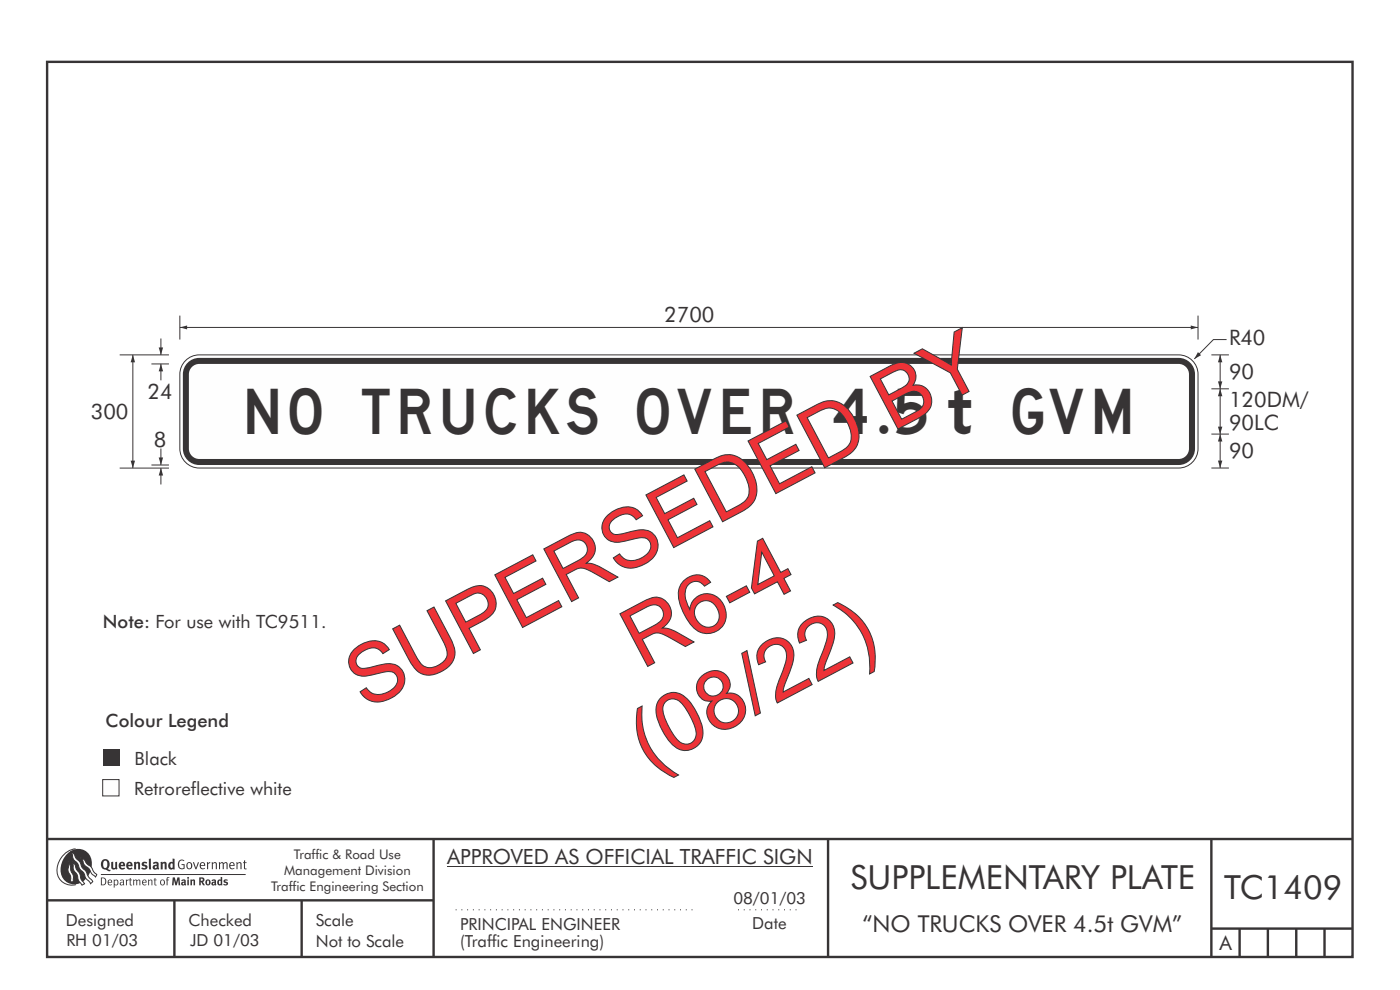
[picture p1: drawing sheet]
<svg xmlns="http://www.w3.org/2000/svg" width="297mm" height="210mm" viewBox="0 0 297 210" stroke-linecap="round" stroke-linejoin="round" font-family="sans-serif">
<g fill="#373435">
<path d="M38.1 182.5l.7-.1 .3 .1-.1 .2a.7 .7 0 0 0-.9 0 .7 .7 0 0 0-.1 .9l.3 .5 .5 .1 .1-.1v-.6h-.4v-.2h.7v.9a.96 .96 0 0 1-1.2 0 .96 .96 0 0 1-.2-1.2z" fill-rule="evenodd"/>
<path d="M39.7 183.1a.73 .73 0 0 0-.1 1 .73 .73 0 0 0 1 .1 .73 .73 0 0 0 .1-1 .73 .73 0 0 0-1-.1zM40 183.1a.54 .54 0 0 1 .5 .5 .54 .54 0 0 1-.5 .6l-.2-.6z" fill-rule="evenodd"/>
<path d="M40.9 182.9h.3l.4 1.2 .4-1.2h.2l-.5 1.5h-.2z" fill-rule="evenodd"/>
<path d="M42.5 183.1a.75 .75 0 0 0 0 1 .75 .75 0 0 0 1 .1l-.1-.1a.46 .46 0 0 1-.5 .1 .46 .46 0 0 1-.3-.5h.9a.6 .6 0 0 0-.2-.7 .6 .6 0 0 0-.8 .1zM42.8 183.1h.3l.2 .4h-.7z" fill-rule="evenodd"/>
<path d="M43.9 182.9h.2v.2l.5-.2-.1 .2-.3 .2v1.1h-.3z" fill-rule="evenodd"/>
<path d="M44.9 182.9h.2l.1 .2a.45 .45 0 0 1 .4-.2 .45 .45 0 0 1 .4 .4v1.1h-.2v-1.2l-.2-.1-.4 .2v1.1h-.3z" fill-rule="evenodd"/>
<path d="M46.4 182.9h.2l.1 .2 .4-.2 .3 .2 .4-.2a.37 .37 0 0 1 .5 .4v1.1h-.2v-1.1l-.2-.2-.4 .2v1.1h-.3v-1.2l-.1-.1-.4 .2v1.1h-.2z" fill-rule="evenodd"/>
<path d="M48.8 183.1a.75 .75 0 0 0-.1 1 .75 .75 0 0 0 1.1 .1l-.1-.1a.46 .46 0 0 1-.6 .1 .46 .46 0 0 1-.2-.5h.9a.6 .6 0 0 0-.3-.7 .6 .6 0 0 0-.7 .1zM49 183.1h.4l.1 .4h-.6z" fill-rule="evenodd"/>
<path d="M50.1 182.9h.2l.1 .2a.45 .45 0 0 1 .5-.3 .45 .45 0 0 1 .3 .5v1.1h-.2v-1.2l-.2-.1-.4 .2v1.1h-.2z" fill-rule="evenodd"/>
<path d="M51.8 182.5h.2v.4h.3v.2h-.3v.9v.2h.3l-.1 .2-.4-.1v-1.2h-.2v-.2h.2z" fill-rule="evenodd"/>
<path d="M23.6 182.9l.4-.1v1.2l.2 .1 .2-.1v-1.1l.4-.1 .1 1.5-.3 .1a.66 .66 0 0 1-1-.5z" fill-rule="evenodd"/>
<path d="M25.4 183a.85 .85 0 0 0-.1 1.2 .85 .85 0 0 0 1.2 0l-.1-.2a.4 .4 0 0 1-.5 .2 .4 .4 0 0 1-.3-.4h1a.71 .71 0 0 0-.3-.9 .71 .71 0 0 0-.9 .1zM25.8 183.1l.3 .1v.2h-.5z" fill-rule="evenodd"/>
<path d="M27 183a.85 .85 0 0 0-.1 1.2 .85 .85 0 0 0 1.2 0l-.1-.2-.6 .1-.2-.3h.9a.71 .71 0 0 0-.3-.9 .71 .71 0 0 0-.8 .1zM27.3 183.1l.4 .1v.2h-.5z" fill-rule="evenodd"/>
<path d="M28.4 182.9l.4-.1v.2a.49 .49 0 0 1 .6-.2 .49 .49 0 0 1 .3 .5v1.1h-.4v-1l-.1-.3-.3 .2v1.1h-.4z" fill-rule="evenodd"/>
<path d="M30.1 183l.6-.2 .5 .1-.1 .3-.4-.1-.2 .2a.6 .6 0 0 1 .8 .7 .6 .6 0 0 1-.9 .4l-.4-.1 .1-.3 .5 .2 .3-.2-.8-.4z" fill-rule="evenodd"/>
<path d="M32.4 183l.2 .3 .6-.1-.1 .2a.59 .59 0 0 0-.6 .2 .59 .59 0 0 0-.1 .7l.5 .2 .5-.2 .2 .2 .2-.3-.1-.8a.71 .71 0 0 0-.6-.6 .71 .71 0 0 0-.7 .2zM32.9 183.8l.3-.1v.4h-.3z" fill-rule="evenodd"/>
<path d="M34 182.9l.4-.1 .1 .2a.49 .49 0 0 1 .5-.2 .49 .49 0 0 1 .4 .5v1.1h-.5l-.1-1.3-.3 .2v1.1h-.4z" fill-rule="evenodd"/>
<path d="M36.6 182.1v.8a.78 .78 0 0 0-1 .7 .78 .78 0 0 0 .9 .8l.2-.1 .4 .1-.1-2.2zM36.2 183.2h.4l-.1 .9-.3-.2z" fill-rule="evenodd"/>
<path d="M31.6 182.2l.4-.1 .1 2.3-.5-.1z" fill-rule="evenodd"/>
</g>
<path d="M16 180.1a4.5 4.5 0 0 0-3.5 6.1 3.2 3.2 0 0 0 3.6 1.4M21.4 185.5h30.7" fill="none" stroke="#373435" stroke-width=".21"/>
<path d="M14.3 181.1a3 3 0 0 1 3.7-.7 3 3 0 0 1 1.4 3.5 3.9 3.9 0 0 1-4.4 3.6 3.2 3.2 0 0 1-1.9-4.4l.7-1.4z" fill-rule="evenodd" fill="#373435"/>
<path d="M17.1 182a1.88 1.88 0 0 1 1.3 1.2l.2 .2a2.33 2.33 0 0 1 1.3 1.6l.6 .5-.2 .5-.3-.2a2.63 2.63 0 0 1-1.1-1.5l-.4-.3a1.92 1.92 0 0 1-1-1.7zM15 180.6a2.04 2.04 0 0 1 1.1 1.4l.4 .4a2.55 2.55 0 0 1 .9 1.6l.4 .4a1.89 1.89 0 0 1 .8 1.3l1.1 1.3-.5 .5-.5-.7a2.45 2.45 0 0 1-.9-1.6l-.4-.4a2.5 2.5 0 0 1-.9-1.6l-.4-.4a1.94 1.94 0 0 1-.8-1.7zM15.3 182.8a3.1 3.1 0 0 1 1 1.8l.6 .7 .1 .5a2.46 2.46 0 0 0 .9 1.6l-.5 .4-.3-.5a2.55 2.55 0 0 1-.7-1.8l-.2-.2a1.92 1.92 0 0 1-.7-2zM14.4 182.8a3.8 3.8 0 0 1 .7 2.1 1.86 1.86 0 0 1 .4 1.8l.1 .3-.6 .1v-.5a2.31 2.31 0 0 0-.6-1.8l.2-1.3z" fill-rule="evenodd" fill="#fefefe" stroke="#373435" stroke-width=".21"/>
<g fill="#373435">
<path d="M21.7 182.5a1.2 1.2 0 0 0-.3 1.3 1.2 1.2 0 0 0 1.1 .7 .56 .56 0 0 0 1 0l-.7-.2a1.13 1.13 0 0 0 .4-1.3 1.13 1.13 0 0 0-1.2-.7zM22.1 182.6h.2a.89 .89 0 0 1 0 1.5 .91 .91 0 0 1-.2-1.5z" fill-rule="evenodd"/>
<path d="M21.6 186.3v1.3a.67 .67 0 0 0 .7-.6 .67 .67 0 0 0-.7-.7zM21.4 186.1a.89 .89 0 0 1 1.1 .4 .89 .89 0 0 1-.2 1.1l-.9 .2zM23.2 186.7l-.2 .4h.6l-.1-.3zM23 186.7a.49 .49 0 0 1 .6-.1 .49 .49 0 0 1 .2 .6h-.8v.1a.36 .36 0 0 0 .3 .4 .36 .36 0 0 0 .4-.2l.1 .2a.62 .62 0 0 1-.9-.1 .62 .62 0 0 1 .1-.9zM24.3 186.9v.6a.43 .43 0 0 0 .6-.2 .43 .43 0 0 0-.2-.6zM24.1 186.6h.2v.1a.59 .59 0 0 1 .8 .3 .59 .59 0 0 1-.3 .8l-.5-.1v.6h-.2zM25.6 187.3v.3l.3 .1 .2-.2v-.3zM25.4 186.7a.47 .47 0 0 1 .6-.2 .47 .47 0 0 1 .3 .5l.1 .7-.1 .1-.2-.1a.4 .4 0 0 1-.7-.1 .4 .4 0 0 1 .4-.5l.2-.1a.27 .27 0 0 0-.1-.4 .27 .27 0 0 0-.4 .3zM26.7 186.6h.2v.2l.4-.2-.4 .3v.9h-.2zM27.5 186.3l.2-.1v.4h.3l-.3 .1v.9l.3 .1-.1 .1-.4-.2v-.9l-.1-.1h.1zM28.2 186.6h.2l.1 .1 .4-.1 .2 .2a.36 .36 0 0 1 .4-.2 .36 .36 0 0 1 .3 .3v.9h-.2v-.9l-.2-.2-.3 .2v.9h-.2v-1l-.1-.1-.3 .2v.9h-.2zM30.5 186.7l-.1 .4h.5l-.1-.3zM30.3 186.7a.49 .49 0 0 1 .6-.1 .49 .49 0 0 1 .2 .6h-.7v.1a.36 .36 0 0 0 .2 .4 .36 .36 0 0 0 .4-.2l.1 .2a.62 .62 0 0 1-.9-.1 .62 .62 0 0 1 .1-.9zM31.4 186.6h.2v.1a.37 .37 0 0 1 .4-.1 .37 .37 0 0 1 .3 .3v.9h-.2v-.8a.26 .26 0 0 0-.2-.3 .26 .26 0 0 0-.3 .2v.9h-.2zM32.8 186.3l.2-.1v.4h.3l-.4 .1 .1 .9 .2 .1-.1 .1-.3-.2v-.9l-.2-.1h.2zM34.3 186.8a.45 .45 0 0 0-.2 .6 .45 .45 0 0 0 .6 .2l.1-.2a.43 .43 0 0 0-.4-.7zM34.1 186.7a.57 .57 0 0 1 .8 .1 .57 .57 0 0 1-.1 .8 .57 .57 0 0 1-.8-.1zM35.4 186.1h.6l-.4 .1-.1 .2v.2h.4l-.1 .1h-.3v1.1h-.2v-1.1h-.1zM36.6 186.1l-.1 1.7h.3l.1-1.2 .3 1.2h.3l.3-1.2 .1 1.2h.3l-.1-1.7h-.5l-.2 1.1-.3-1.1zM38.4 186.7l.2 .2a.26 .26 0 0 1 .3-.1 .26 .26 0 0 1 .2 .2 .45 .45 0 0 0-.6 .1 .45 .45 0 0 0 .1 .6 .45 .45 0 0 0 .6 0l.1 .2 .2-.2-.1-.7a.53 .53 0 0 0-.4-.5 .53 .53 0 0 0-.6 .2zM38.8 187.3h.3l-.1 .3-.2-.1zM39.7 186.6v1.2h.4v-1.3zM39.7 186.2a.2 .2 0 0 0 .4 0 .2 .2 0 0 0-.4 0zM40.4 186.6v1.2h.3v-.9l.3-.1 .1 1h.3l-.1-1.2zM42.3 186.1v1.7h.3v-.7l.5 .7h.4l-.5-.7a.48 .48 0 0 0 .4-.6 .48 .48 0 0 0-.5-.4zM42.6 186.4a.28 .28 0 0 1 .4 .2 .28 .28 0 0 1-.4 .2zM43.5 187.2a.61 .61 0 0 0 1.2 0 .61 .61 0 0 0-1.2 0zM44 186.8h.1a.38 .38 0 0 1 .3 .4 .38 .38 0 0 1-.4 .3zM44.9 186.7l.1 .2a.26 .26 0 0 1 .3-.1 .26 .26 0 0 1 .2 .2 .45 .45 0 0 0-.6 .1 .45 .45 0 0 0 .1 .6 .45 .45 0 0 0 .6 0l.2 .2 .1-.2-.1-.7a.53 .53 0 0 0-.4-.5 .53 .53 0 0 0-.5 .2zM45.3 187.3h.2l-.1 .3-.2-.1zM46.8 186v.6a.59 .59 0 0 0-.7 .6 .59 .59 0 0 0 .8 .5l.3 .1-.1-1.7zM46.6 186.8l.2 .1-.1 .6-.3-.1zM47.5 186.6v.5l.5 .4-.1 .1-.4-.1-.1 .2a.54 .54 0 0 0 .7 .2 .54 .54 0 0 0 .2-.7l-.5-.3 .1-.1 .3 .1 .1-.3-.4-.1z" fill-rule="evenodd"/>
</g>
<path d="M10 13.1h276.9v189.9h-276.9z" fill="none" stroke="#373435" stroke-width=".51"/>
<path d="M21.8 159h3.5v3.5h-3.5z" fill-rule="evenodd" fill="#373435"/>
<path d="M21.8 165.4h3.5v3.4h-3.5z" fill-rule="evenodd" fill="#fefefe" stroke="#373435" stroke-width=".21"/>
<path d="M10 178h277M92 178v25M175.7 177.9v25M257 178v25M10 191h82M37 191v12M64 191v12M257 197h30M263 197v6M269 197v6M275 197v6M281 197v6" fill="none" stroke="#373435" stroke-width=".51"/>
<path d="M39.1 76.7a4.1 4.1 0 0 1 3.2-1.4h207.7a4.1 4.1 0 0 1 4.2 4.1v15.8a4.1 4.1 0 0 1-4.2 4.1h-207.7a4.1 4.1 0 0 1-4.1-4.1v-15.8a4.1 4.1 0 0 1 .9-2.7zM94.9 183.8h77.5" fill="none" stroke="#373435" stroke-width=".21"/>
<path d="M96.7 193h50.9M156.6 193h13.2" fill="none" stroke="#373435" stroke-width=".21" stroke-dasharray=".2 1" stroke-linecap="butt"/>
<path d="M39.8 76.9a3.5 3.5 0 0 1 2.5-1h207.7a3.5 3.5 0 0 1 3.5 3.5v15.8a3.5 3.5 0 0 1-3.5 3.4h-207.7a3.5 3.5 0 0 1-3.5-3.4v-15.8a3.5 3.5 0 0 1 1-2.5z" fill-rule="evenodd" fill="#373435"/>
<path d="M40.7 77.8l1-.5 .6-.1h207.7a2.2 2.2 0 0 1 2.2 2.2v15.8a2.2 2.2 0 0 1-2.2 2.2h-207.7a2.2 2.2 0 0 1-2.2-2.2v-15.8l.1-.6z" fill-rule="evenodd" fill="#fefefe"/>
<path d="M38.2 69.5h216" fill="none" stroke="#373435" stroke-width=".21"/>
<g fill="#373435">
<path d="M252.6 69l1.6 .5-1.6 .4z"/>
<path d="M38.2 69.5l1.5-.5v.9z"/>
</g>
<path d="M38.2 66.9v5.1M257 92.1h3.7M258.8 92.1v7.2" fill="none" stroke="#373435" stroke-width=".21"/>
<g fill="#373435">
<path d="M258.4 97.7h.9l-.5 1.6z"/>
<path d="M258.8 92.1l.5 1.6h-.9z"/>
</g>
<path d="M25.4 75.3h10.4M28.2 75.3v24M25.4 99.3h10.4M32.1 98.6h3.7M257 99.3h3.7" fill="none" stroke="#373435" stroke-width=".21"/>
<g fill="#373435">
<path d="M27.7 97.7h1l-.5 1.6z"/>
<path d="M28.2 75.3l.5 1.6h-1z"/>
</g>
<path d="M34.1 99.3v3.5" fill="none" stroke="#373435" stroke-width=".21"/>
<path d="M34.1 99.3l.5 1.6h-.9z" fill="#373435"/>
<path d="M34.1 95.1v3.5" fill="none" stroke="#373435" stroke-width=".21"/>
<path d="M33.7 97h.9l-.5 1.6z" fill="#373435"/>
<path d="M34.1 71.8v3.5" fill="none" stroke="#373435" stroke-width=".21"/>
<path d="M33.7 73.7h.9l-.5 1.6z" fill="#373435"/>
<path d="M32.1 77.2h3.7M34.1 77.2v3.5" fill="none" stroke="#373435" stroke-width=".21"/>
<path d="M34.1 77.2l.5 1.6h-.9z" fill="#373435"/>
<path d="M257 75.3h3.7M258.8 75.3v7.2" fill="none" stroke="#373435" stroke-width=".21"/>
<g fill="#373435">
<path d="M258.4 80.9h.9l-.5 1.6z"/>
<path d="M258.8 75.3l.5 1.6h-.9z"/>
</g>
<path d="M257 82.5h3.7M258.8 82.5v9.6" fill="none" stroke="#373435" stroke-width=".21"/>
<g fill="#373435">
<path d="M258.4 90.5h.9l-.5 1.6z"/>
<path d="M258.8 82.5l.5 1.6h-.9z"/>
</g>
<path d="M260.2 72h-2.8l-4 4.1" fill="none" stroke="#373435" stroke-width=".21"/>
<path d="M254.1 74.7l.7 .6-1.5 .9z" fill="#373435"/>
<path d="M254.2 66.9v5.1" fill="none" stroke="#373435" stroke-width=".21"/>
<g font-size="17.6" fill="#ed3237">
<text x="136.2" y="142" transform="rotate(-28 136.2 142)">R6-4</text>
<text x="77.6" y="150.7" transform="rotate(-28 77.6 150.7)">SUPERSEDED BY</text>
<text x="137.6" y="163.6" transform="rotate(-28 137.6 163.6)">(08/22)</text>
</g>
<g font-size="9.6" fill="#373435">
<text x="52.5" y="92.1">NO TRUCKS OVER 4.5</text>
<text x="214.9" y="92.1">GVM</text>
</g>
<text font-size="7.2" fill="#373435" x="201.2" y="92.1">t</text>
<g font-size="7.1" fill="#373435">
<text x="180.4" y="188.6">SUPPLEMENTARY PLATE</text>
<text x="259.7" y="190.7">TC1409</text>
</g>
<text font-size="4.9" fill="#373435" x="183" y="197.7">“NO TRUCKS OVER 4.5t GVM”</text>
<g font-size="4.5" fill="#373435">
<text x="140.9" y="68.2">2700</text>
<text x="260.7" y="73.2">R40</text>
<text x="260.7" y="80.4">90</text>
<text x="19.3" y="88.9">300</text>
<text x="31.3" y="84.7">24</text>
<text x="260.7" y="86.4">120DM/</text>
<text x="32.6" y="94.9">8</text>
<text x="260.7" y="91.3">90LC</text>
<text x="260.7" y="97.2">90</text>
<text x="94.9" y="183.3">APPROVED AS OFFICIAL TRAFFIC SIGN</text>
</g>
<text font-size="4.2" fill="#373435" x="258.7" y="201.6">A</text>
<g font-size="3.9" fill="#373435">
<text x="21.8" y="133.1">Note: For use with TC9511.</text>
<text x="22.4" y="154.1">Colour Legend</text>
<text x="28.6" y="162.2">Black</text>
<text x="28.5" y="168.5">Retroreflective white</text>
</g>
<g font-size="3.5" fill="#373435">
<text x="155.6" y="191.8">08/01/03</text>
<text x="14" y="196.4">Designed</text>
<text x="40" y="196.4">Checked</text>
<text x="67" y="196.4">Scale</text>
<text x="97.6" y="197.2">PRINCIPAL ENGINEER</text>
<text x="159.6" y="197">Date</text>
<text x="14.1" y="200.6">RH 01/03</text>
<text x="40.3" y="200.6">JD 01/03</text>
<text x="67" y="200.8">Not to Scale</text>
<text x="97.6" y="200.9">(Traffic Engineering)</text>
</g>
<g font-size="2.8" fill="#373435">
<text x="60.3" y="185.5">Management Division</text>
<text x="62.4" y="182.1">Traffic &amp; Road Use</text>
<text x="57.5" y="188.9">Traffic Engineering Section</text>
</g>
</svg>
